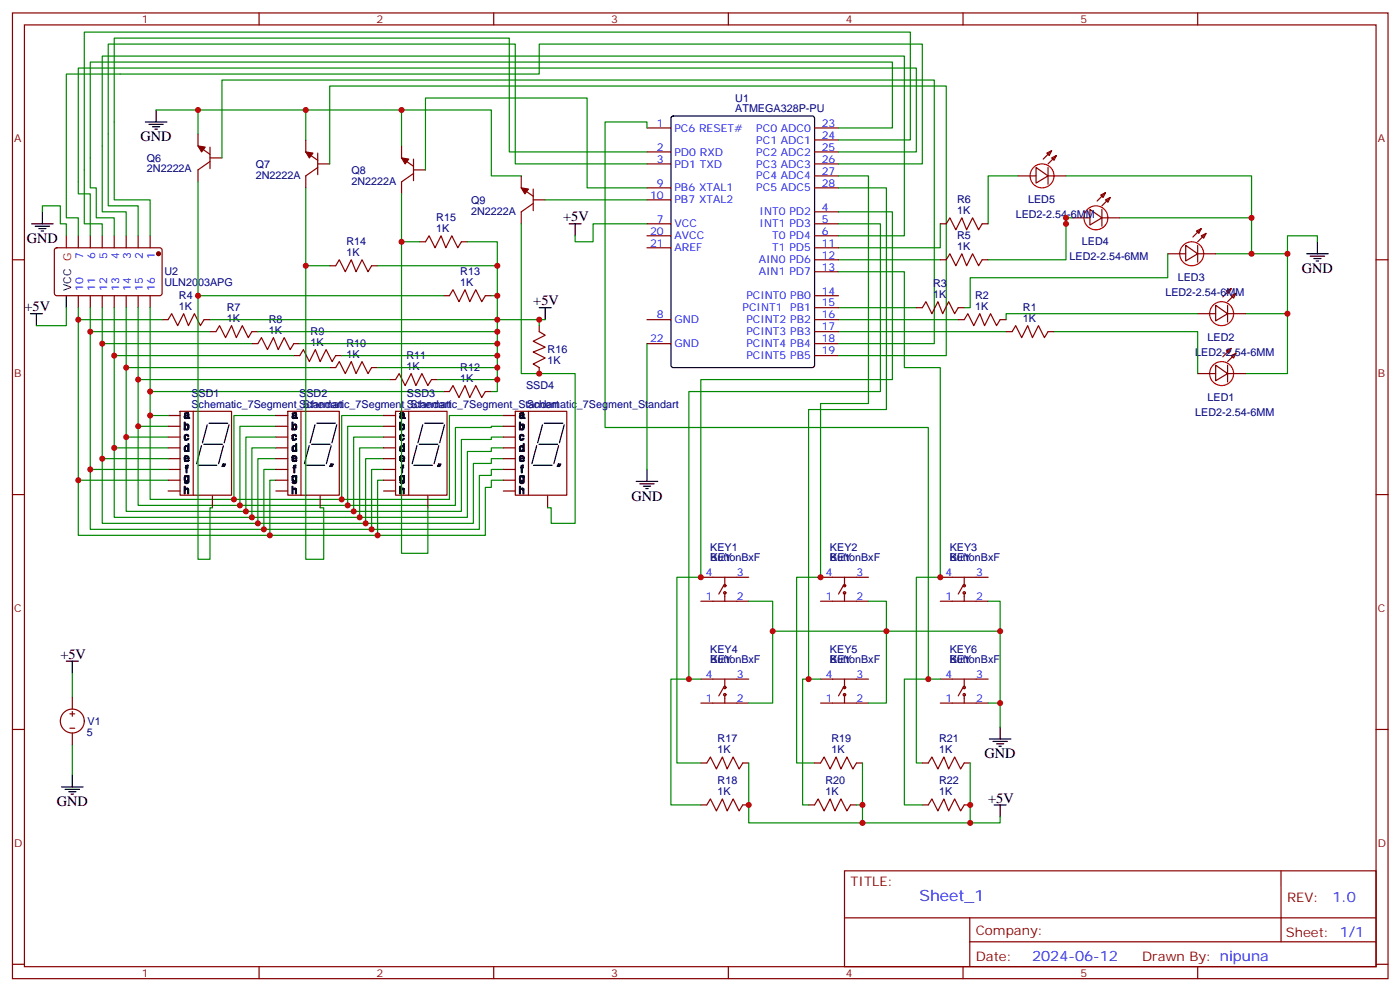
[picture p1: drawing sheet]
<svg xmlns="http://www.w3.org/2000/svg" width="413mm" height="292mm" viewBox="0 0 413 292" stroke-linecap="round" stroke-linejoin="round" font-family="sans-serif">
<g fill="none" stroke="#870000" stroke-width=".35">
<path d="M3.7 3.8h405.3v284.3h-405.3zM7.2 7.3h398.3v277.3h-398.3zM76.3 3.8v3.5M145.5 3.8v3.5M214.6 3.8v3.5M283.8 3.8v3.5M352.9 3.8v3.5M58.3 39.4v3.6l3.6 2.4M190.6 37.7h7.1M240 37.7h7.1M61.9 47.6l-3.6 2.4v3.6M61.9 46.5h3.5"/>
<path d="M61.9 43.3v6.4M90.1 41.2v3.5l3.5 2.5M93.6 48.3h3.6M93.6 49.3l-3.5 2.5v3.5M93.6 45.1v6.3M118.3 43v3.5l3.5 2.5M121.8 51.1l-3.5 2.5v3.5M121.8 50h3.6M121.8 46.8v6.4M153.6 51.8v3.5l3.5 2.5M157.1 58.8h3.6M157.1 59.9l-3.5 2.5v3.5"/>
<path d="M157.1 55.7v6.3M190.6 44.7h7.1M190.6 48.3h7.1M190.6 55.3h7.1M190.6 58.8h7.1M240 44.7h7.1M240 48.3h7.1M240 55.3h7.1M240 41.2h7.1M240 51.8h7.1M300 51.8h5.3M305.3 49.3l3.5 2.5-3.5 2.1z"/>
<path d="M308.5 45.1l1.4-.7-.7 1.4zM308.8 51.8h5.3M308.8 49.3v5M309.9 46.5l1.4-.7-.7 1.4zM309.9 44.4l-2.5 2.4M324.3 57.4l1.5-.7-.8 1.4zM325.8 58.8l1.4-.7-.7 1.4zM325.8 56.7l-2.5 2.5M3.7 76.5h3.5M16.3 73.2l.4-.2h30.6l.5 .7-.1 12.9-.6 .5-30.7-.1-.4-.6v-12.7zM23.1 69.4v3.6M26.6 69.4v3.6"/>
<path d="M30.1 69.4v3.6M33.7 69.4v3.6M37.2 69.4v3.6M40.7 69.4v3.6M44.2 69.4v3.6M97.2 78.2h1.7l1.1-1.7 1.7 3.5 1.8-3.5 1.4 3.5 1.8-3.5 1.7 3.5 1.1-1.8h1.8M123.6 71.2h1.8l1-1.8 1.8 3.6 1.8-3.6 1.4 3.6 1.7-3.6 1.8 3.6 1.1-1.8h1.7M190.6 65.9h7.1M190.6 69.4h7.1M190.6 73h7.1M240 76.5h7.1M240 62.4h7.1"/>
<path d="M240 65.9h7.1M240 69.4h7.1M240 73h7.1M277.1 76.5h1.7l1.1-1.8 1.8 3.5 1.7-3.5 1.4 3.5 1.8-3.5 1.8 3.5 1-1.7h1.8M277.1 65.9h1.7l1.1-1.8 1.8 3.6 1.7-3.6 1.4 3.6 1.8-3.6 1.8 3.6 1-1.8h1.8M315.9 64.1h5.3M321.2 61.7l3.5 2.4-3.5 2.2zM324.7 61.7v4.9M324.7 64.1h5.3M344.1 74.7h5.3M349.4 72.2l3.5 2.5-3.5 2.1zM352.6 68l1.4-.7-.7 1.4z"/>
<path d="M352.9 72.2v5M352.9 74.7h5.3M354 69.4l1.4-.7-.7 1.4zM354 67.3l-2.5 2.5M405.5 76.5h3.5M23.1 87.1v3.5M26.6 87.1v3.5M30.1 87.1v3.5M33.7 87.1v3.5M37.2 87.1v3.5M40.7 87.1v3.5M44.2 87.1v3.5"/>
<path d="M47.8 94.1h1.7l1.1-1.7 1.8 3.5 1.7-3.5 1.4 3.5 1.8-3.5 1.8 3.5 1-1.8h1.8M61.9 97.6h1.7l1.1-1.7 1.8 3.5 1.7-3.5 1.4 3.5 1.8-3.5 1.8 3.5 1-1.8h1.8M130.7 87.1h1.7l1.1-1.8 1.8 3.5 1.7-3.5 1.4 3.5 1.8-3.5 1.8 3.5 1-1.7h1.8M158.9 95.9v1.7l1.8 1.1-3.6 1.8 3.6 1.7-3.6 1.4 3.6 1.8-3.6 1.8 1.8 1v1.8M190.6 94.1h7.1M240 94.1h7.1M240 80h7.1M240 87.1h7.1M240 90.6h7.1M240 97.6h7.1M270 90.6h1.8l1-1.8 1.8 3.6 1.8-3.6 1.4 3.6 1.7-3.6 1.8 3.6 1.1-1.8h1.7M282.4 94.1h1.7l1.1-1.7 1.7 3.5 1.8-3.5 1.4 3.5 1.8-3.5 1.8 3.5 1-1.8h1.8"/>
<path d="M296.5 97.6h1.7l1.1-1.7 1.8 3.5 1.7-3.5 1.4 3.5 1.8-3.5 1.8 3.5 1-1.8h1.8M352.9 92.4h5.3M358.2 89.9l3.5 2.5-3.5 2.1zM361.4 85.7l1.4-.8-.7 1.5zM361.7 89.9v4.9M361.7 92.4h5.3M362.8 87.1l1.4-.7-.7 1.4zM362.8 84.9l-2.5 2.5M74.2 101.2h1.8l1-1.8 1.8 3.5 1.8-3.5 1.4 3.5 1.7-3.5 1.8 3.5 1.1-1.7h1.7M86.6 104.7h1.7l1.1-1.8 1.8 3.6 1.7-3.6 1.4 3.6 1.8-3.6 1.8 3.6 1-1.8h1.8M97.2 108.2h1.7l1.1-1.7 1.7 3.5 1.8-3.5 1.4 3.5 1.8-3.5 1.7 3.5 1.1-1.8h1.8M114.8 111.8h1.8l1-1.8 1.8 3.5 1.7-3.5 1.5 3.5 1.7-3.5 1.8 3.5 1-1.7h1.8"/>
<path d="M130.7 115.3h1.7l1.1-1.8 1.8 3.6 1.7-3.6 1.4 3.6 1.8-3.6 1.8 3.6 1-1.8h1.8M190.6 101.2h7.1M240 101.2h7.1M240 104.7h7.1M352.9 110h5.3M358.2 107.5l3.5 2.5-3.5 2.1zM361.4 103.3l1.4-.7-.7 1.4zM361.7 107.5v5M361.7 110h5.3M362.8 104.7l1.4-.7-.7 1.4zM362.8 102.6l-2.5 2.5M49.5 122.3h3.6"/>
<path d="M49.5 125.5h3.6M49.5 128.7h3.6M49.5 131.9h3.6M49.5 135h3.6M49.5 138.2h3.6M53.1 121.1h15.1v24.7h-15.1zM56.9 121.1v24.7M81.3 122.3h3.5M81.3 125.5h3.5M81.3 128.7h3.5M81.3 131.9h3.5M81.3 135h3.5"/>
<path d="M81.3 138.2h3.5M84.8 121.1h15.2v24.7h-15.2zM88.7 121.1v24.7M113 122.3h3.6M113 125.5h3.6M113 128.7h3.6M113 131.9h3.6M113 135h3.6M113 138.2h3.6M116.6 121.1h15.1v24.7h-15.1zM120.4 121.1v24.7M148.3 122.3h3.5"/>
<path d="M148.3 125.5h3.5M148.3 128.7h3.5M148.3 131.9h3.5M148.3 135h3.5M148.3 138.2h3.5M151.8 121.1h15.2v24.7h-15.2zM155.7 121.1v24.7M3.7 145.6h3.5M49.5 141.4h3.6M49.5 144.6h3.6M62.6 146v3.5M81.3 141.4h3.5"/>
<path d="M81.3 144.6h3.5M94.3 146v3.5M113 141.4h3.6M113 144.6h3.6M126.1 146v3.5M148.3 141.4h3.5M148.3 144.6h3.5M161.4 146v3.5M405.5 145.6h3.5M206.5 170h14.1M206.5 177h14.1M213.2 172.4l-1.4 2.5"/>
<path d="M213.6 170v2.4M213.6 174.6v2.4M241.8 170h14.1M241.8 177h14.1M248.5 172.4l-1.4 2.5M248.8 170v2.4M248.8 174.6v2.4M277.1 170h14.1M277.1 177h14.1M283.8 172.4l-1.4 2.5M284.1 170v2.4M284.1 174.6v2.4"/>
<path d="M206.5 200h14.1M213.6 200v2.4M241.8 200h14.1M248.8 200v2.4M277.1 200h14.1M284.1 200v2.4M3.7 214.8h3.5M20.6 210.2h1.4M20.6 214.4h1.4M21.3 205.2v3.6M21.3 209.5v1.4M21.3 215.8v3.6"/>
<path d="M206.5 207h14.1M213.2 202.4l-1.4 2.5M213.6 204.5v2.5M241.8 207h14.1M248.5 202.4l-1.4 2.5M248.8 204.5v2.5M277.1 207h14.1M283.8 202.4l-1.4 2.5M284.1 204.5v2.5M405.5 214.8h3.5M206.5 224.6h1.8l1-1.7 1.8 3.5 1.8-3.5 1.4 3.5 1.7-3.5 1.8 3.5 1.1-1.8h1.7M206.5 237h1.8l1-1.8 1.8 3.6 1.8-3.6 1.4 3.6 1.7-3.6 1.8 3.6 1.1-1.8h1.7"/>
<path d="M238.3 237h1.7l1.1-1.8 1.8 3.6 1.7-3.6 1.4 3.6 1.8-3.6 1.8 3.6 1-1.8h1.8M240 224.6h1.8l1.1-1.7 1.7 3.5 1.8-3.5 1.4 3.5 1.8-3.5 1.7 3.5 1.1-1.8h1.7M271.8 224.6h1.7l1.1-1.7 1.8 3.5 1.7-3.5 1.4 3.5 1.8-3.5 1.8 3.5 1-1.8h1.8M271.8 237h1.7l1.1-1.8 1.8 3.6 1.7-3.6 1.4 3.6 1.8-3.6 1.8 3.6 1-1.8h1.8M248.8 256.4h156.7v28.2h-156.7zM377.5 256.4v20.9M248.9 270.2h156.5M285.8 277.3h119.6M285.8 270.2v14.2M3.7 283.9h3.5M76.3 284.6v3.5M145.5 284.6v3.5"/>
<path d="M214.6 284.6v3.5M283.8 284.6v3.5M352.9 284.6v3.5M405.5 283.9h3.5"/>
<circle cx="213.6" cy="174.6" r=".35"/>
<circle cx="213.6" cy="172.4" r=".35"/>
<circle cx="248.8" cy="174.6" r=".35"/>
<circle cx="248.8" cy="172.4" r=".35"/>
<circle cx="284.1" cy="174.6" r=".35"/>
<circle cx="284.1" cy="172.4" r=".35"/>
<circle cx="21.3" cy="212.3" r="3.5"/>
<circle cx="213.6" cy="204.5" r=".35"/>
<circle cx="213.6" cy="202.4" r=".35"/>
<circle cx="248.8" cy="204.5" r=".35"/>
<circle cx="248.8" cy="202.4" r=".35"/>
<circle cx="284.1" cy="202.4" r=".35"/>
<circle cx="284.1" cy="204.5" r=".35"/>
</g>
<g fill="none" stroke="#008700" stroke-width=".35">
<path d="M46 32.4h12.3v7M58.3 32.4h31.8v8.8M90.1 32.4h28.2v10.6M118.3 32.4h26.5v19.4h8.8M190.6 37.7v-1.8h-12.3v90h95.2v74.1h3.6M247.1 37.7h15.9v-19.4h-236.4v37h1.8v8.8h5.3v5.3M58.3 53.6v111.1h3.6v-15.2h.7M65.4 46.5v-22.9h209.9v77.6h-28.2M90.1 55.3v109.4h5.3v-15.2h-1.1M97.2 48.3v-23h181.6v79.4h-31.7M118.3 57.1v105.8h7.8v-13.4M125.4 50v-21.1h47.6v26.4h17.6"/>
<path d="M160.7 58.8h29.9M190.6 44.7h-40.5v-33.5h-116.4v47.6h10.5v10.6M190.6 48.3h-38.8v-35.3h-119.9v47.6h8.8v8.8M247.1 41.2h21.2v-31.7h-243.5v56.4h5.3v3.5M247.1 44.7h22.9v-24.7h-246.9v37.1h3.5v12.3M247.1 48.3h24.7v-35.3h-112.9v8.8h-139.4v42.3h3.6v5.3M247.1 51.8h8.8v67h-14.1v51.2h-7.1v54.6h5.3M247.1 55.3h14.1v65.3h-22.9v79.4h3.5M300 51.8h-8.8v14.1M314.1 51.8h54.7v22.9M12.5 62.4v-1.8h5.3v5.3h1.7v3.5M37.2 69.4v-7h-7.1v-45.9h236.4v52.9h-19.4"/>
<path d="M90.1 78.2h7.1M111.3 78.2h35.2M118.3 71.2h5.3M137.7 71.2h8.8v15.9M153.6 65.9v44.1h15.9v44.1h-7.1v-4.6h-1M190.6 65.9h-15.8v5.3h-5.3v-1.8M247.1 62.4h15.9v49.4h-56.5v58.2h-7v54.6h7M247.1 65.9h12.3v49.4h-56.4v84.7h3.5M247.1 76.5h30M277.1 65.9v7.1h-30M314.1 64.1v12.4h-22.9M315.9 64.1h-1.8v1.8"/>
<path d="M330 64.1h38.8M344.1 74.7v7.1h-58.2v8.8h-1.8M358.2 74.7h21.2v35.3h-12.4M388.2 71.2v-1.8h-8.8v5.3M19.5 90.6v5.3h-8.8M23.1 90.6v67h56.4v-16.2h1.8M23.1 94.1h24.7M26.6 90.6v65.3h51.2v-17.7h3.5M26.6 97.6h35.3M30.1 90.6v63.5h45.9v-19.1h5.3M33.7 90.6v61.7h40.5v-20.4h7.1M37.2 90.6v60h35.3v-21.9h8.8"/>
<path d="M40.7 90.6v58.2h30v-23.3h10.6M44.2 90.6v31.7h5.3M58.3 87.1h72.4M61.9 94.1h84.6v21.2h-1.7M76 97.6h70.5M144.8 87.1h1.7v7h14.2M158.9 94.1v1.8M247.1 80h19.4v28.2h10.6v61.8h-7.1v54.6h1.8M247.1 97.6h49.4M247.1 94.1h35.3M247.1 90.6h22.9M310.6 97.6h42.3v12.4"/>
<path d="M352.9 92.4h-56.4v1.7M367 92.4h12.4M30.1 101.2h44.1M33.7 104.7h52.9M37.2 108.2h60M40.7 111.8h74.1M44.2 115.3h86.5M88.3 101.2h58.2M100.7 104.7h45.8M111.3 108.2h35.2M128.9 111.8h17.6M190.6 101.2v37"/>
<path d="M26.6 138.2h22.9M30.1 135h19.4M33.7 131.9h15.8M37.2 128.7h12.3M40.7 125.5h8.8M44.2 122.3v24.7h24.7v-24.7h12.4M113 122.3h-12.3v24.7h-31.8M113 125.5h-10.6v23.3h-31.7M113 128.7h-8.8v21.9h-31.7M113 131.9h-7v20.4h-31.8M113 135h-5.3v19.1h-31.7M113 138.2h-3.5v17.7h-31.7"/>
<path d="M148.3 122.3h-15.9v24.7h-31.7M148.3 125.5h-3.5v.4h-10.6v22.9h-31.8M148.3 128.7h-3.5v.7h-8.8v21.2h-31.8M148.3 131.9h-3.5v1h-7.1v19.4h-31.7M148.3 135h-3.5v1.5h-5.3v17.6h-31.8M148.3 138.2h-3.5v1.8h-3.5v15.9h-31.8M23.1 141.4h26.4M113 141.4h-1.7v16.2h-31.8M148.3 141.4h-3.5v2.1h-1.8v14.1h-31.7M220.6 177h7.1v30h-7.1M255.9 177h5.3v30h-5.3M291.2 177h3.5v30h-3.5"/>
<path d="M21.3 198.2v7M203 200h-5.3v37h8.8M227.7 185.8h67M238.3 200h-1.8v37h1.8M273.5 200h-7v37h5.3M21.3 219.4v8.8M294.7 207v7.1M220.6 224.6v17.7h65.3v-17.7M254.1 224.6v12.4h-1.7M254.1 237v5.3M294.7 240.5v1.8h-8.8"/>
</g>
<g fill="none" stroke="#000" stroke-width=".35">
<path d="M42.8 35.9h6.4M43.9 36.6h4.2M44.9 37.3h2.2M45.6 38h.8M46 32.4v3.5M197.9 34.4l.5-.3h40.9l.7 .5v72.9l-.4 .7h-41.2l-.6-.4-.1-72.9zM9.3 65.9h6.4M10.4 66.6h4.2M11.4 67.3h2.1M12.1 68h.7M12.5 62.4v3.5M167.7 65.9h3.5"/>
<path d="M169.5 65.9v3.5M385 74.7h6.4M386.1 75.4h4.2M387.1 76.1h2.2M387.8 76.8h.7M388.2 71.2v3.5M9 92.4h3.5M10.7 92.4v3.5M19.5 87.1v3.5M158.9 90.6h3.5M160.7 90.6v3.5M54.5 128.1a.67 .67 0 0 1 1.1 .3l-.5-.3-.4 .2v.9a.37 .37 0 0 0 .4 .2 .37 .37 0 0 0 .2-.3h.3l-.3 .4-.8-.1-.2-.6z"/>
<path d="M54.5 134.4l.8-.2 .4 .6v.3h-1.1a.47 .47 0 0 0 .3 .5 .47 .47 0 0 0 .6-.2l.2 .1-.4 .4-.8-.2-.2-.8zM54.5 121.7l.6-.2 .5 .3v1.1l.3 .3h-.4l-.1-.3a.55 .55 0 0 1-.9 .3 .55 .55 0 0 1 0-.9l.9-.2a.36 .36 0 0 0-.3-.4 .36 .36 0 0 0-.5 .3h-.2zM54.5 131.4l.5-.2 .4 .3v-.8h.3v2.2h-.3v-.3l-.4 .3-.6-.2-.1-.7zM54.6 125.2h.1M54.6 125.2v-.9h-.3v2.2h.3v-.2M54.6 126.3h.1M54.6 126.3l.2 .2M54.7 131.6l.3-.2 .3 .2 .1 .7-.3 .4-.4-.2zM54.7 125.3l.3-.2 .3 .2 .1 .6-.2 .4-.6-.1zM54.7 134.5l.5-.1 .3 .5h-.9zM54.8 125l-.2 .2M54.8 125h.6l.3 .8-.3 .7h-.6"/>
<path d="M54.8 123l.4-.1 .2-.4a.44 .44 0 0 0-.6-.1 .44 .44 0 0 0-.2 .5l.2 .1M54.9 137.1l.5-.1-.3 .3 .3 .5h-.3v1.4h-.3v-1.4h-.2zM55.4 132.6h.1M58.4 137h5.5M59.4 131.2l-1.4 5.3M60.1 130.8h5.4M61.1 125.1l-1.4 5.3M61.6 124.6h5.5M65.8 131.2l-1.4 5.3M67.5 125.1l-1.4 5.3M86.2 128.1a.67 .67 0 0 1 1.2 .3l-.5-.3-.5 .2v.9a.37 .37 0 0 0 .4 .2 .37 .37 0 0 0 .3-.3h.3l-.4 .4-.8-.1-.2-.6zM86.2 134.4l.8-.2 .5 .6v.3h-1.2a.47 .47 0 0 0 .3 .5 .47 .47 0 0 0 .6-.2l.2 .1-.4 .4-.8-.2-.2-.8z"/>
<path d="M86.2 121.7l.7-.2 .4 .3 .1 1.1 .2 .3h-.3l-.2-.3a.55 .55 0 0 1-.8 .3 .55 .55 0 0 1-.1-.9l.9-.2a.36 .36 0 0 0-.3-.4 .36 .36 0 0 0-.4 .3h-.3zM86.2 131.4l.6-.2 .4 .3-.1-.8h.3v2.2h-.2v-.3l-.4 .3-.6-.2-.2-.7zM86.3 125.2h.1M86.3 125.2v-.9h-.2l-.1 2.2h.3v-.2M86.3 126.3h.1M86.3 125.2l.4-.3h.4l.3 .7-.3 .9-.4 .1-.4-.3M86.4 131.6l.3-.2 .4 .2v.7l-.2 .4-.5-.2zM86.4 125.3l.4-.2 .3 .2v.6l-.2 .4-.5-.1zM86.5 134.5l.4-.1 .3 .5h-.9zM86.5 122.4h.6l-.1 .5-.4 .1M86.5 122.4a.3 .3 0 0 0-.2 .4 .3 .3 0 0 0 .3 .2M86.7 137.1l.5-.1-.3 .3 .3 .5h-.3v1.4h-.3v-1.4h-.2z"/>
<path d="M87.1 132.6h.1M90.2 137h5.5M91.1 131.2l-1.4 5.3M91.8 130.8h5.5M92.8 125.1l-1.4 5.3M93.4 124.6h5.4M97.6 131.2l-1.4 5.3M99.2 125.1l-1.4 5.3M118 128.1a.67 .67 0 0 1 1.1 .3l-.5-.3-.4 .2v.9a.37 .37 0 0 0 .4 .2 .37 .37 0 0 0 .2-.3h.3l-.3 .4-.8-.1-.2-.6zM118 131.4l.5-.2 .4 .3v-.8h.3v2.2h-.3v-.3l-.4 .3-.6-.2-.1-.7zM118 134.4l.8-.2 .4 .6v.3h-1.1a.47 .47 0 0 0 .3 .5 .47 .47 0 0 0 .6-.2l.2 .1-.4 .4-.8-.2-.2-.8zM118 121.7l.6-.2 .5 .3v1.1l.3 .3h-.4l-.1-.3a.55 .55 0 0 1-.9 .3 .55 .55 0 0 1 0-.9l.9-.2a.36 .36 0 0 0-.3-.4 .36 .36 0 0 0-.5 .3h-.2z"/>
<path d="M118.1 125.2h.1M118.1 125.2v-.9h-.3v2.2h.3v-.2M118.1 126.3h.1M118.1 125.2l.3-.3h.4l.4 .7-.3 .9-.5 .1-.3-.3M118.2 131.6l.3-.2 .3 .2 .1 .7-.3 .4-.4-.2zM118.2 125.3l.3-.2 .3 .2 .1 .6-.2 .4-.6-.1zM118.2 134.5l.5-.1 .3 .5h-.9zM118.3 122.4a.35 .35 0 0 0-.1 .7 .35 .35 0 0 0 .6-.3l.1-.4h-.6M118.4 137.1l.5-.1-.3 .3 .3 .5h-.3v1.4h-.3v-1.4h-.2zM118.9 132.6h.1M121.9 137h5.5M122.9 131.2l-1.4 5.3"/>
<path d="M123.6 130.8h5.4M124.6 125.1l-1.4 5.3M125.1 124.6h5.5M129.3 131.2l-1.4 5.3M131 125.1l-1.4 5.3M153.3 121.7l.6-.2 .4 .3 .1 1.1 .3 .3h-.4l-.2-.3-.1 .1a.53 .53 0 0 1-.8 .1 .53 .53 0 0 1 .1-.8l.8-.2a.36 .36 0 0 0-.3-.3 .36 .36 0 0 0-.4 .2h-.3zM153.3 131.4l.5-.2 .4 .3v-.8h.2l.1 2.2h-.3v-.3l-.4 .3-.6-.2-.1-.7zM153.3 134.4l.8-.2 .4 .6v.3h-1.1a.47 .47 0 0 0 .2 .5 .47 .47 0 0 0 .6-.2l.3 .1-.5 .4-.7-.2-.2-.8zM153.3 125.2h.1M153.3 125.2v-.9h-.2v2.2h.2v-.2M153.3 126.3h.1M153.3 125.2l.4-.3h.4l.4 .7-.4 .9-.4 .1-.4-.3"/>
<path d="M153.4 131.6l.3-.2 .4 .2 .1 .7-.3 .4-.5-.2zM153.5 125.3l.3-.2 .3 .2 .1 .6-.2 .4-.6-.1zM153.5 122.5l.6-.1a.4 .4 0 0 1-.2 .6 .4 .4 0 0 1-.5-.5zM153.5 134.5l.5-.1 .2 .5h-.8zM153.7 137.1l.5-.1-.3 .3 .3 .5h-.3v1.4h-.3v-1.4h-.2zM154 128.2l.1 .2h.3l-.1-.2a.64 .64 0 0 0-1.1 0l-.1 .9 .6 .5 .5-.1 .2-.4-.6 .3-.4-.2v-.9l.6-.1M154.1 122.9h.1M154.2 132.6h.1M157.2 137h5.5M158.1 131.2l-1.4 5.3M158.8 130.8h5.5M159.8 125.1l-1.4 5.3"/>
<path d="M160.4 124.6h5.5M164.6 131.2l-1.4 5.3M166.3 125.1l-1.5 5.3M190.6 138.2v3.5M54.3 143.2h.3v.9l.3-.3 .6 .2 .1 1.4h-.3v-1a.39 .39 0 0 0-.4-.4 .39 .39 0 0 0-.3 .5v.9h-.3zM54.5 140.3l.6-.2 .3 .3v-.3h.3v1.8l-.4 .4h-.6l-.3-.3 .7 .2 .3-.4v-.4l-.5 .4-.5-.3-.1-.7zM54.6 144.1h.1M54.7 140.4a.56 .56 0 0 1 .8 .5 .56 .56 0 0 1-.9 .5zM55.4 140.4h.1M86 143.2h.3v.9l.4-.3 .6 .2v1.4h-.2v-1a.39 .39 0 0 0-.5-.4 .39 .39 0 0 0-.3 .5v.9h-.3zM86.2 140.3l.6-.2 .4 .3v-.3h.2v1.8l-.3 .4h-.7l-.3-.3 .7 .2 .3-.4v-.4l-.5 .4-.4-.3-.2-.7zM86.4 140.4a.56 .56 0 0 1 .9 .5 .56 .56 0 0 1-.9 .5z"/>
<path d="M87.1 140.4h.1M117.8 143.2h.3v.9l.3-.3 .6 .2 .1 1.4h-.3v-1a.39 .39 0 0 0-.4-.4 .39 .39 0 0 0-.3 .5v.9h-.3zM118 140.3l.6-.2 .3 .3v-.3h.3v1.8l-.4 .4h-.6l-.3-.3 .7 .2 .3-.4v-.4l-.5 .4-.5-.3-.1-.7zM118.2 140.4a.56 .56 0 0 1 .8 .5 .56 .56 0 0 1-.9 .5zM118.9 140.4h.1M153.1 143.2h.2v.9l.4-.3 .6 .2 .1 1.4h-.3v-1a.39 .39 0 0 0-.4-.4 .39 .39 0 0 0-.4 .5v.9h-.2zM153.2 140.3l.6-.2 .4 .3v-.3h.3l-.1 1.8-.3 .4h-.6l-.4-.3 .8 .2 .3-.4v-.4l-.6 .4-.4-.3-.1-.7zM153.3 144.1h.1M153.4 140.4a.56 .56 0 0 1 .9 .5 .56 .56 0 0 1-.9 .5zM154.2 140.4h.1M187.5 141.7h6.3M188.5 142.5h4.3"/>
<path d="M189.6 143.2h2.1M190.3 143.9h.7M19.5 194.7h3.6M21.3 194.7v3.5M291.5 217.6h6.4M292.6 218.3h4.2M293.7 219h2.1M294.4 219.7h.7M294.7 214.1v3.5M18.1 231.7h6.4M19.2 232.4h4.2M20.2 233.1h2.2"/>
<path d="M21 233.8h.7M21.3 228.2v3.5M292.9 237h3.6M294.7 237v3.5"/>
</g>
<g fill="none" stroke="#f00" stroke-width=".35">
<path d="M19.5 69.4v3.6"/>
<circle cx="307.1" cy="51.8" r="3.5"/>
<circle cx="322.9" cy="64.1" r="3.5"/>
<circle cx="351.2" cy="74.7" r="3.5"/>
<circle cx="360" cy="92.4" r="3.5"/>
<circle cx="360" cy="110" r="3.5"/>
</g>
<g fill="#870000" stroke="#870000" stroke-width=".35">
<path d="M58.3 43l2.2 .3-1.1 1.4z"/>
<path d="M90.1 44.7l2.1 .4-1 1.4z"/>
<path d="M118.3 46.5l2.1 .3-1 1.5z"/>
<path d="M153.6 55.3l2.1 .4-1 1.4z"/>
<circle cx="46.7" cy="74.7" r=".53"/>
</g>
<path d="M311.3 45.8l-2.5 2.5M327.2 58.1l-2.5 2.5M355.4 68.7l-2.5 2.5M364.2 86.4l-2.5 2.4M364.2 104l-2.5 2.5" fill="none" stroke="#800000" stroke-width=".35"/>
<path d="M65.8 136.6h.7l-.4 .7h-.7zM97.5 136.6h.7l-.3 .7h-.7zM129.3 136.6h.7l-.4 .7h-.7zM164.5 136.6h.7l-.3 .7h-.7z" fill="#000" stroke="#000" stroke-width=".35"/>
<g fill="#c00">
<circle cx="368.8" cy="64.1" r=".88"/>
<circle cx="368.8" cy="74.7" r=".88"/>
<circle cx="379.4" cy="92.4" r=".88"/>
<circle cx="74.2" cy="152.3" r=".88"/>
<circle cx="76" cy="154.1" r=".88"/>
<circle cx="77.8" cy="155.9" r=".88"/>
<circle cx="100.7" cy="147" r=".88"/>
<circle cx="102.4" cy="148.8" r=".88"/>
<circle cx="104.2" cy="150.6" r=".88"/>
<circle cx="106" cy="152.3" r=".88"/>
<circle cx="107.7" cy="154.1" r=".88"/>
<circle cx="109.5" cy="155.9" r=".88"/>
<circle cx="111.3" cy="157.6" r=".88"/>
<circle cx="146.5" cy="97.6" r=".88"/>
<circle cx="146.5" cy="101.2" r=".88"/>
<circle cx="146.5" cy="104.7" r=".88"/>
<circle cx="146.5" cy="108.2" r=".88"/>
<circle cx="146.5" cy="111.8" r=".88"/>
<circle cx="146.5" cy="94.1" r=".88"/>
<circle cx="58.3" cy="32.4" r=".88"/>
<circle cx="90.1" cy="32.4" r=".88"/>
<circle cx="118.3" cy="32.4" r=".88"/>
<circle cx="146.5" cy="87.1" r=".88"/>
<circle cx="146.5" cy="78.2" r=".88"/>
<circle cx="158.9" cy="94.1" r=".88"/>
<circle cx="206.5" cy="170" r=".88"/>
<circle cx="203" cy="200" r=".88"/>
<circle cx="241.8" cy="170" r=".88"/>
<circle cx="238.3" cy="200" r=".88"/>
<circle cx="277.1" cy="170" r=".88"/>
<circle cx="273.5" cy="200" r=".88"/>
<circle cx="220.6" cy="237" r=".88"/>
<circle cx="285.9" cy="237" r=".88"/>
<circle cx="254.1" cy="242.3" r=".88"/>
<circle cx="254.1" cy="237" r=".88"/>
<circle cx="285.9" cy="242.3" r=".88"/>
<circle cx="227.7" cy="185.8" r=".88"/>
<circle cx="261.2" cy="185.8" r=".88"/>
<circle cx="294.7" cy="185.8" r=".88"/>
<circle cx="294.7" cy="207" r=".88"/>
<circle cx="379.4" cy="74.7" r=".88"/>
<circle cx="44.2" cy="115.3" r=".88"/>
<circle cx="33.7" cy="104.7" r=".88"/>
<circle cx="30.1" cy="101.2" r=".88"/>
<circle cx="26.6" cy="97.6" r=".88"/>
<circle cx="23.1" cy="94.1" r=".88"/>
<circle cx="33.7" cy="131.9" r=".88"/>
<circle cx="30.1" cy="135" r=".88"/>
<circle cx="26.6" cy="138.2" r=".88"/>
<circle cx="23.1" cy="141.4" r=".88"/>
<circle cx="58.3" cy="87.1" r=".88"/>
<circle cx="37.2" cy="128.7" r=".88"/>
<circle cx="37.2" cy="108.2" r=".88"/>
<circle cx="72.5" cy="150.6" r=".88"/>
<circle cx="40.7" cy="125.5" r=".88"/>
<circle cx="40.7" cy="111.8" r=".88"/>
<circle cx="70.7" cy="148.8" r=".88"/>
<circle cx="68.9" cy="147" r=".88"/>
<circle cx="44.2" cy="122.3" r=".88"/>
<circle cx="79.5" cy="157.6" r=".88"/>
<circle cx="90.1" cy="78.2" r=".88"/>
<circle cx="118.3" cy="71.2" r=".88"/>
<circle cx="158.9" cy="110" r=".88"/>
<circle cx="314.1" cy="64.1" r=".88"/>
<circle cx="314.1" cy="65.9" r=".88"/>
</g>
<text font-size="4.6" fill="#00f" x="270.9" y="265.4">Sheet_1</text>
<g font-size="4.2">
<text x="41.4" y="41.6">GND</text>
<text x="165.9" y="65.2">+5V</text>
<text x="7.9" y="71.5">GND</text>
<text x="383.6" y="80.4">GND</text>
<text x="157.1" y="89.9">+5V</text>
<text x="7.2" y="91.7">+5V</text>
<text x="186.1" y="147.4">GND</text>
<text x="17.8" y="194">+5V</text>
<text x="290.1" y="223.2">GND</text>
<text x="16.7" y="237.3">GND</text>
<text x="291.2" y="236.3">+5V</text>
</g>
<g font-size="4.2" fill="#00f">
<text x="392.6" y="265.7">1.0</text>
<text x="304.1" y="283">2024-06-12</text>
</g>
<g font-size="3.9" fill="#800">
<text x="250.6" y="261">TITLE:</text>
<text x="379.2" y="265.7">REV:</text>
<text x="287.5" y="275.2">Company:</text>
<text x="378.9" y="275.8">Sheet: 1/1</text>
<text x="287.5" y="282.9">Date:</text>
<text x="336.6" y="282.9">Drawn By: nipuna</text>
</g>
<g font-size="3.2" fill="#800">
<text x="41.8" y="6.8">1</text>
<text x="110.9" y="6.8">2</text>
<text x="180.1" y="6.8">3</text>
<text x="249.2" y="6.8">4</text>
<text x="318.3" y="6.8">5</text>
<text x="4.2" y="41.9">A</text>
<text x="406" y="41.9">A</text>
<text x="4.2" y="111.1">B</text>
<text x="406" y="111.1">B</text>
<text x="4.2" y="180.2">C</text>
<text x="406" y="180.2">C</text>
<text x="4.2" y="249.3">D</text>
<text x="406" y="249.3">D</text>
<text x="41.8" y="287.6">1</text>
<text x="110.9" y="287.6">2</text>
<text x="180.1" y="287.6">3</text>
<text x="249.2" y="287.6">4</text>
<text x="318.3" y="287.6">5</text>
</g>
<g font-size="3.2" fill="#000080">
<text x="216.7" y="33.1">ATMEGA328P-PU</text>
<text x="216.7" y="30.1">U1</text>
<text x="43.3" y="47.6">Q6</text>
<text x="43.3" y="50.7">2N2222A</text>
<text x="75.3" y="52.6">2N2222A</text>
<text x="75.3" y="49.4">Q7</text>
<text x="103.6" y="51.2">Q8</text>
<text x="103.6" y="54.4">2N2222A</text>
<text x="138.8" y="60">Q9</text>
<text x="282" y="59.9">R6</text>
<text x="302.9" y="59.9">LED5</text>
<text x="128.6" y="65.1">R15</text>
<text x="138.8" y="63.2">2N2222A</text>
<text x="282" y="63.1">1K</text>
<text x="299.3" y="64.1">LED2-2.54-6MM</text>
<text x="128.6" y="68.4">1K</text>
<text x="282" y="70.4">R5</text>
<text x="102.1" y="75.4">1K</text>
<text x="102.1" y="72.2">R14</text>
<text x="282" y="73.7">1K</text>
<text x="315.2" y="76.5">LED2-2.54-6MM</text>
<text x="318.8" y="72.2">LED4</text>
<text x="48.5" y="81.1">U2</text>
<text x="135.6" y="81">R13</text>
<text x="347" y="82.8">LED3</text>
<text x="48.5" y="84.2">ULN2003APG</text>
<text x="52.7" y="88.1">R4</text>
<text x="135.6" y="84.2">1K</text>
<text x="275" y="87.8">1K</text>
<text x="275" y="84.5">R3</text>
<text x="287.3" y="88.1">R2</text>
<text x="343.4" y="87.1">LED2-2.54-6MM</text>
<text x="52.7" y="91.3">1K</text>
<text x="66.8" y="94.8">1K</text>
<text x="66.8" y="91.7">R7</text>
<text x="79.2" y="95.2">R8</text>
<text x="287.3" y="91.3">1K</text>
<text x="301.4" y="94.8">1K</text>
<text x="301.4" y="91.6">R1</text>
<text x="79.2" y="98.4">1K</text>
<text x="91.5" y="101.9">1K</text>
<text x="91.5" y="98.7">R9</text>
<text x="355.9" y="100.5">LED2</text>
<text x="102.1" y="105.4">1K</text>
<text x="102.1" y="102.2">R10</text>
<text x="119.7" y="105.8">R11</text>
<text x="161.4" y="107.3">1K</text>
<text x="161.4" y="104.1">R16</text>
<text x="352.2" y="104.7">LED2-2.54-6MM</text>
<text x="119.7" y="108.9">1K</text>
<text x="135.6" y="112.5">1K</text>
<text x="135.6" y="109.3">R12</text>
<text x="56.4" y="116.9">SSD1</text>
<text x="88.2" y="116.9">SSD2</text>
<text x="119.9" y="116.9">SSD3</text>
<text x="155" y="114.7">SSD4</text>
<text x="355.9" y="118.1">LED1</text>
<text x="56.4" y="120.1">Schematic_7Segment_Standart</text>
<text x="88.2" y="120.1">Schematic_7Segment_Standart</text>
<text x="119.9" y="120.1">Schematic_7Segment_Standart</text>
<text x="155.2" y="120.1">Schematic_7Segment_Standart</text>
<text x="352.2" y="122.3">LED2-2.54-6MM</text>
<text x="209.3" y="165.3">ButtonBxF</text>
<text x="209.3" y="162.2">KEY1</text>
<text x="209.4" y="165.3">KEY</text>
<text x="244.6" y="165.3">ButtonBxF</text>
<text x="244.6" y="162.2">KEY2</text>
<text x="244.6" y="165.3">KEY</text>
<text x="279.9" y="165.3">ButtonBxF</text>
<text x="279.9" y="162.2">KEY3</text>
<text x="279.9" y="165.3">KEY</text>
<text x="209.3" y="195.3">ButtonBxF</text>
<text x="209.3" y="192.2">KEY4</text>
<text x="209.4" y="195.3">KEY</text>
<text x="244.6" y="195.3">ButtonBxF</text>
<text x="244.6" y="192.2">KEY5</text>
<text x="244.6" y="195.3">KEY</text>
<text x="279.9" y="195.3">ButtonBxF</text>
<text x="279.9" y="192.2">KEY6</text>
<text x="279.9" y="195.3">KEY</text>
<text x="25.8" y="213.4">V1</text>
<text x="25.5" y="216.7">5</text>
<text x="211.5" y="221.8">1K</text>
<text x="211.5" y="218.6">R17</text>
<text x="245" y="221.8">1K</text>
<text x="245" y="218.6">R19</text>
<text x="276.7" y="221.8">1K</text>
<text x="276.7" y="218.6">R21</text>
<text x="211.5" y="230.9">R18</text>
<text x="243.2" y="230.9">R20</text>
<text x="276.7" y="230.9">R22</text>
<text x="211.5" y="234.2">1K</text>
<text x="243.2" y="234.2">1K</text>
<text x="276.7" y="234.2">1K</text>
</g>
<g font-size="3.2" fill="#00f">
<text x="193.6" y="37.3">1</text>
<text x="198.8" y="38.7">PC6 RESET#</text>
<text x="222.9" y="38.7">PC0 ADC0</text>
<text x="242.1" y="37.3">23</text>
<text x="242.1" y="40.9">24</text>
<text x="193.6" y="44.4">2</text>
<text x="193.6" y="47.9">3</text>
<text x="198.8" y="45.8">PD0 RXD</text>
<text x="222.9" y="42.3">PC1 ADC1</text>
<text x="222.9" y="45.8">PC2 ADC2</text>
<text x="242.1" y="44.4">25</text>
<text x="242.1" y="47.9">26</text>
<text x="198.8" y="49.3">PD1 TXD</text>
<text x="222.9" y="49.3">PC3 ADC3</text>
<text x="222.9" y="52.8">PC4 ADC4</text>
<text x="242.1" y="51.4">27</text>
<text x="191.5" y="58.5">10</text>
<text x="193.6" y="55">9</text>
<text x="198.8" y="56.4">PB6 XTAL1</text>
<text x="198.8" y="59.9">PB7 XTAL2</text>
<text x="222.9" y="56.4">PC5 ADC5</text>
<text x="242.1" y="55">28</text>
<text x="193.6" y="65.5">7</text>
<text x="223.8" y="63.4">INT0 PD2</text>
<text x="242.1" y="62">4</text>
<text x="242.1" y="65.5">5</text>
<text x="191.5" y="69.1">20</text>
<text x="198.8" y="67">VCC</text>
<text x="198.8" y="70.5">AVCC</text>
<text x="223.8" y="67">INT1 PD3</text>
<text x="227.5" y="70.5">T0 PD4</text>
<text x="242.1" y="69.1">6</text>
<text x="24.5" y="76.3" transform="rotate(-90 24.5 76.3)">7</text>
<text x="28" y="76.3" transform="rotate(-90 28 76.3)">6</text>
<text x="31.5" y="76.3" transform="rotate(-90 31.5 76.3)">5</text>
<text x="35.1" y="76.3" transform="rotate(-90 35.1 76.3)">4</text>
<text x="38.6" y="76.3" transform="rotate(-90 38.6 76.3)">3</text>
<text x="42.1" y="76.3" transform="rotate(-90 42.1 76.3)">2</text>
<text x="45.6" y="76.3" transform="rotate(-90 45.6 76.3)">1</text>
<text x="191.5" y="72.6">21</text>
<text x="198.8" y="74">AREF</text>
<text x="223.6" y="77.5">AIN0 PD6</text>
<text x="227.5" y="74">T1 PD5</text>
<text x="242.1" y="72.6">11</text>
<text x="242.1" y="76.1">12</text>
<text x="223.6" y="81.1">AIN1 PD7</text>
<text x="242.1" y="79.7">13</text>
<text x="24.5" y="85.8" transform="rotate(-90 24.5 85.8)">10</text>
<text x="28" y="85.8" transform="rotate(-90 28 85.8)">11</text>
<text x="31.5" y="85.8" transform="rotate(-90 31.5 85.8)">12</text>
<text x="35.1" y="85.8" transform="rotate(-90 35.1 85.8)">13</text>
<text x="38.6" y="85.8" transform="rotate(-90 38.6 85.8)">14</text>
<text x="42.1" y="85.8" transform="rotate(-90 42.1 85.8)">15</text>
<text x="45.6" y="85.8" transform="rotate(-90 45.6 85.8)">16</text>
<text x="219.9" y="88.1">PCINT0 PB0</text>
<text x="242.1" y="86.7">14</text>
<text x="193.6" y="93.8">8</text>
<text x="198.8" y="95.2">GND</text>
<text x="218.8" y="91.7">PCINT1</text>
<text x="219.9" y="95.2">PCINT2 PB2</text>
<text x="232.9" y="91.7">PB1</text>
<text x="242.1" y="90.2">15</text>
<text x="242.1" y="93.8">16</text>
<text x="191.5" y="100.8">22</text>
<text x="219.9" y="98.7">PCINT3 PB3</text>
<text x="242.1" y="97.3">17</text>
<text x="242.1" y="100.8">18</text>
<text x="198.8" y="102.2">GND</text>
<text x="219.9" y="102.2">PCINT4 PB4</text>
<text x="219.9" y="105.8">PCINT5 PB5</text>
<text x="242.1" y="104.4">19</text>
<text x="208" y="169.6">4</text>
<text x="217.1" y="169.6">3</text>
<text x="243.3" y="169.6">4</text>
<text x="252.4" y="169.6">3</text>
<text x="278.6" y="169.6">4</text>
<text x="287.7" y="169.6">3</text>
<text x="208" y="176.7">1</text>
<text x="217.1" y="176.7">2</text>
<text x="243.3" y="176.7">1</text>
<text x="252.4" y="176.7">2</text>
<text x="278.6" y="176.7">1</text>
<text x="287.7" y="176.7">2</text>
<text x="208" y="199.6">4</text>
<text x="217.1" y="199.6">3</text>
<text x="243.3" y="199.6">4</text>
<text x="252.4" y="199.6">3</text>
<text x="278.6" y="199.6">4</text>
<text x="287.7" y="199.6">3</text>
<text x="208" y="206.7">1</text>
<text x="217.1" y="206.7">2</text>
<text x="243.3" y="206.7">1</text>
<text x="252.4" y="206.7">2</text>
<text x="278.6" y="206.7">1</text>
<text x="287.7" y="206.7">2</text>
</g>
<text font-size="3.2" fill="#f00" x="21" y="76.7" transform="rotate(-90 21 76.7)">G</text>
<text font-size="3.2" x="21" y="85.8" transform="rotate(-90 21 85.8)">VCC</text>
</svg>
